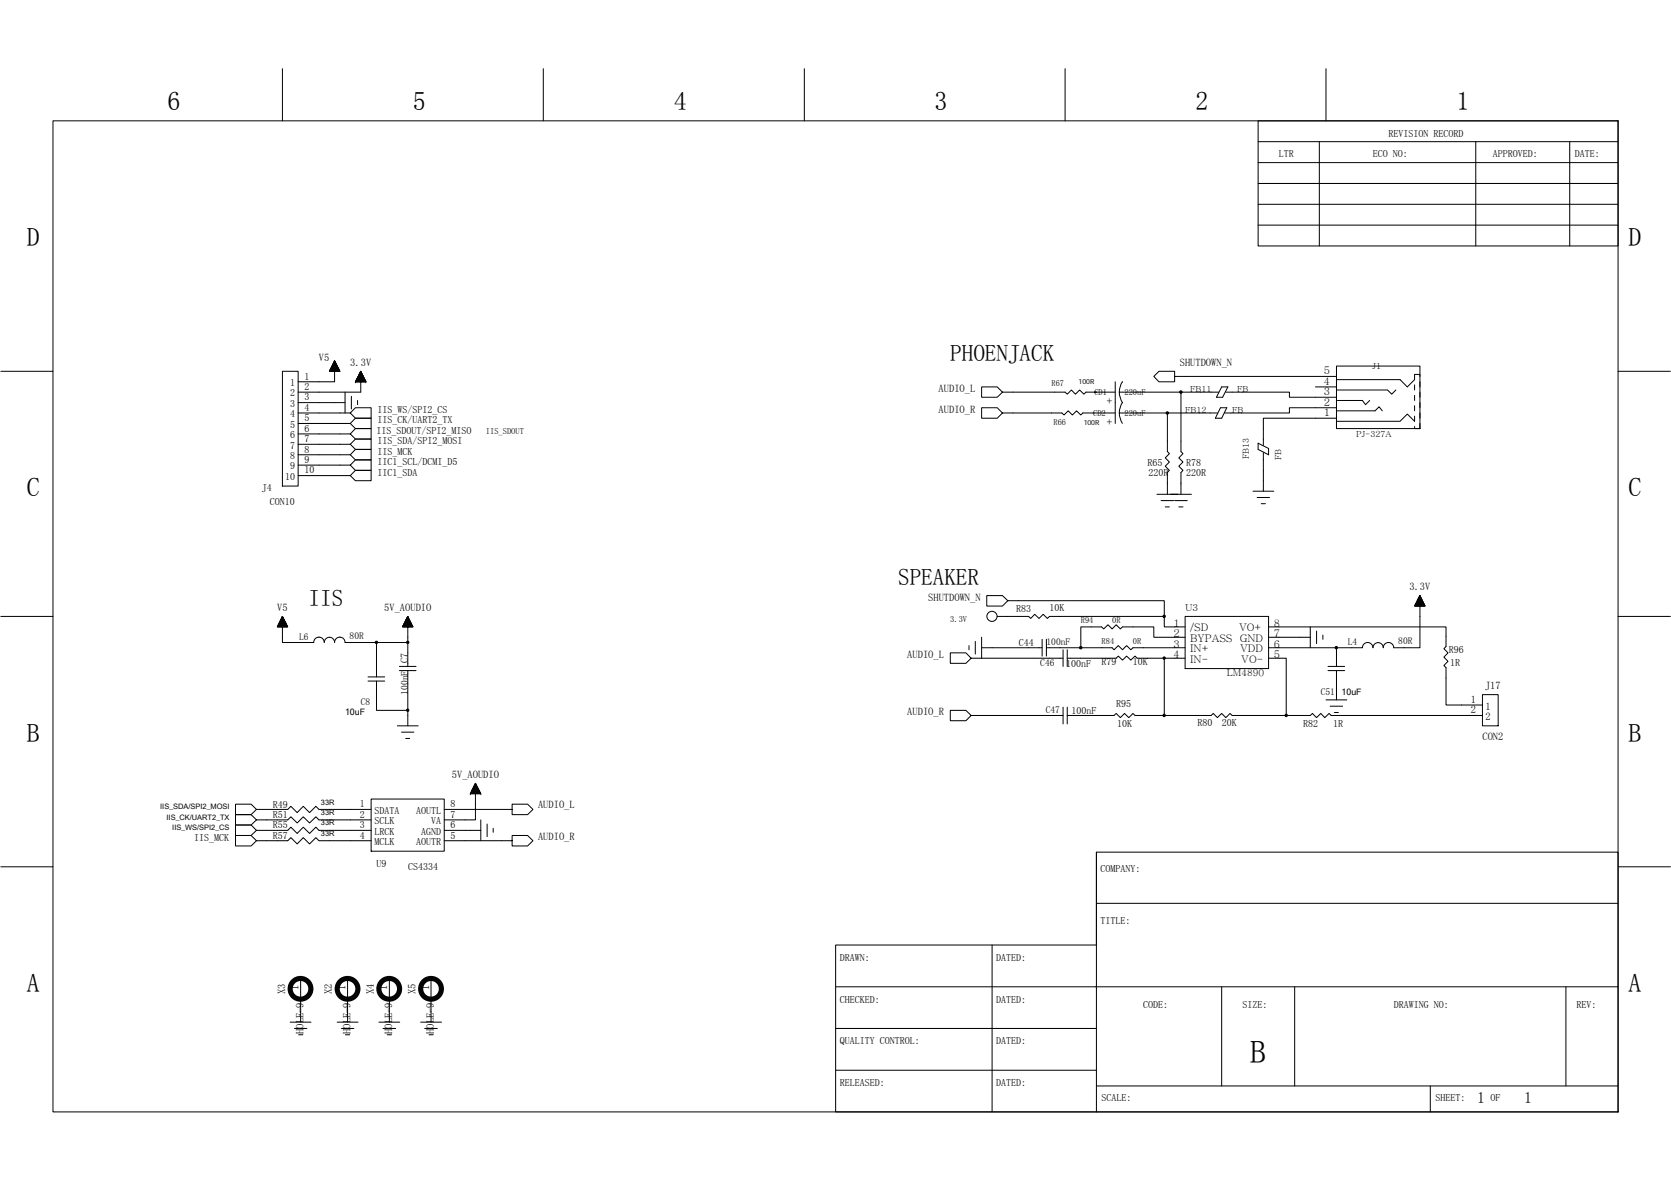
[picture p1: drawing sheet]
<svg xmlns="http://www.w3.org/2000/svg" width="297mm" height="210mm" viewBox="0 0 297 210" stroke-linecap="round" stroke-linejoin="round" font-family="sans-serif">
<g fill="none" stroke="#000" stroke-width=".18">
<path d="M50.2 12.2v9.3M96.6 12.2v9.3M143 12.2v9.3M189.3 12.2v9.3M235.7 12.2v9.3M9.4 21.5h278.2v176.2h-278.2zM223.6 21.5h64v22.2h-64zM223.6 25.2h64M223.6 28.9h64M223.6 36.3h64M223.6 32.6h64M234.5 25.2v18.5"/>
<path d="M262.3 25.2v18.5M279 25.2v18.5M223.6 40h64M.1 66h9.3M50.2 66h2.8v20.4h-2.8zM58.6 65.9v.1h1.8M58.6 65.9l1.8 .1M58.6 65.9h1.7M58.7 65.7v.3M58.7 65.8h1.6v.2M58.7 65.7h1.6M58.7 66v-.4h1.5v.4"/>
<path d="M58.8 65.6h1.4M58.8 65.5v.5M58.8 65.5h1.4v.5M58.9 65.4h1.2M58.9 65.3v.7M58.9 65.3h1.2v.7M58.9 65.3h1.1M59 65.2h1v.8M59.1 65h.8v1M59.1 64.8v1.2M59.1 64.9h.8v1.1M59.2 64.8h.6"/>
<path d="M59.2 64.7v1.3M59.2 64.7h.6v1.3M59.2 64.7h.6M59.3 64.5v1.5M59.3 64.6h.4v1.4M59.3 64.5h.4M59.3 64.4v1.6M59.3 64.5h.3v1.5M59.4 64.4h.2M59.4 64.2v1.8M59.4 64.3h.2v1.7M59.5 64.2h.1"/>
<path d="M59.5 64.2v1.8M59.5 64.2l.9 1.8h-1.8l.9-1.8v3.7h-6.5M59.9 65h-.8v1M60 65.1h-1v.9M61.3 69.7v3.7M61.3 71.6h-8.3M62.3 73.4l.9-.9h2.8v1.9h-2.8l-.9-1h-9.3M62.3 75.3l.9-.9h2.8v1.8h-2.8l-.9-.9h-9.3M62.3 77.2l.9-1h2.8v1.9h-2.8l-.9-.9h-9.3M62.3 79l.9-.9h2.8v1.8h-2.8l-.9-.9h-9.3M62.5 70.5v2.2M63.2 67.9h.1"/>
<path d="M63.2 67.9h1.8M63.2 67.8h1.8M63.3 67.7v.2M63.3 67.7h1.7v.2M63.3 67.6h1.6M63.3 67.9v-.3h1.6v.3M63.4 67.5h1.5M63.4 67.9v-.5h1.4v.5M63.5 67.3h1.3M63.5 67.2v.7M63.5 67.3h1.3v.6M63.5 67.2h1.2"/>
<path d="M63.6 67.1v.8M63.6 71.2v.7M63.6 67.1h1.1v.8M63.6 67.1h1M63.6 66.9v1M63.6 67h1v.9M63.7 66.9h.9M63.7 66.8v1.1M63.7 66.8h.8v1.1M63.8 66.8h.7M63.8 66.6v1.3M63.8 66.7h.6v1.2"/>
<path d="M63.8 66.6h.6M63.9 66.4v1.5M63.9 66.5h.5v1.4M63.9 66.4h.5M63.9 66.3v1.6M63.9 66.4h.4v1.5M64 66.3h.3M64 66.2h.2v1.7M64.1 66.1l.1 1.8M64.1 66v1.9M64.1 66h.1M64.1 66l.9 1.9h-1.8l.9-1.9v3.7h-11.1"/>
<path d="M64.2 66.1h-.2v1.8M65 67.9h.1M198.2 73.4h-5.7l-.4 .4-.7-.8-.8 .8-.7-.8-.8 .8-.3-.4h-10.6l-.9 1h-2.8v-1.9h2.8l.9 .9M198.2 69.7h-5.2l-.3 .4-.8-.8-.7 .8-.7-.8-.8 .8-.4-.4h-11.1l-.9 .9h-2.8v-1.8h2.8l.9 .9M198.2 67.9v7.4M199.5 67.9l-.3 .7-.2 1.1M199.5 71.6l-.3 .7-.2 1.1M207.5 73.4h-8.5l.1 .8 .4 1.1M209.9 69.7h-10.9l.1 .8 .4 1.1M216.4 73.4h-8.9v6.9l.4 .4-.8 .7 .8 .7-.8 .8 .8 .7-.4 .4v3.9M216.6 69.7h-6.7v10.6l.4 .4-.8 .7 .8 .7-.8 .8 .8 .7-.4 .4v3.9M217 72.5h1.1l-.9 1.9h-1.2z"/>
<path d="M217.2 68.8h1.1l-1 1.8h-1.1zM217.9 69.7h11.3v.9h8.4M223.6 78.8l1.9 .9v1.2l-1.9-1zM233.8 68.8h3.8M237.6 65.1h14.8v11.1h-14.8zM237.6 69.3h9.1l.7 .8 .7-.8M237.6 73h6.8l.7-.7 .6 .7M237.6 66.9h-28.8v-.9h-2.8l-.9 .9 .9 1h2.8v-1M237.6 72.5h-8.4v.9h-11.5M237.6 74.4h-13v4.8M237.7 71.2h4.5l.5 .7 .8-.7M251.5 74v.9l-1.3-1.3-1.3 1.3h-11.3"/>
<path d="M251.5 75.8v.4h.9M251.5 68.4v.9M251.5 70.3v.9M251.5 72.1v.9M252.4 66.9v-.3h-.9v.9l-1.3 1.3-1.3-1.3h-11.3M252.4 67.9v.9M252.4 69.7v.9M252.4 71.6v.9M252.4 73.4v1M252.4 75.3v.9M287.6 66h9.3M62.3 80.9l.9-1h2.8v1.9h-2.8l-.9-.9h-9.3"/>
<path d="M62.3 82.7l.9-.9h2.8v1.8h-2.8l-.9-.9h-9.3M62.3 84.6l.9-1h2.8v1.9h-2.8l-.9-.9h-9.3M206.4 89h2.2M207.1 90.1h.8M208.8 89h2.2M209.5 90.1h.8M211.8 87.9h-6.1M222.7 87.3h3.7M223.5 88.5h2.2M224.2 89.6h.7M224.6 80.5v6.8M.1 109.6h9.3"/>
<path d="M49.3 111.4h1.8M49.3 111.3v.2M49.4 111.3h1.7M49.4 111.3h1.6v.2M49.4 111.2v.3M49.4 111.2h1.6M49.5 111.1h1.4M49.5 111.1v.4M49.5 111h1.4M49.6 110.8h1.2M49.7 110.6v.9M49.7 110.7h1"/>
<path d="M49.7 110.6h1M49.8 110.4v1.1M49.8 110.5h.9M49.8 110.4h.8M49.8 110.3v1.2M49.8 110.4h.8v1.1M49.9 110.3h.6M49.9 110.1v1.4M49.9 110.2h.6M50 110.2h.5M50 110v1.5M50 110.1h.4"/>
<path d="M50 110h.4M50.1 109.8v1.7M50.1 109.9h.3M50.1 109.9h.2l.1 1.6M50.1 109.8h.2M50.1 109.7v1.8M50.2 109.7h.1M50.2 111.5v-1.9l1 1.9h-1.9l.9-1.9v4.6h5.6M50.2 109.6h.1M50.3 109.7v1.8M50.4 110v1.5M50.5 110.2v1.3"/>
<path d="M50.7 110.5v1M50.7 110.6v.9M50.8 110.7h-1.1l-.1 .8M50.8 110.8v.7M50.8 110.9h-1.2l-.1 .6M50.9 110.9v.6M50.9 111.1v.4M51.1 111.4v.1M56.7 113.3a.93 .93 0 0 1 .9 .9M56.7 113.3a.86 .86 0 0 0-.9 .9M57.7 114.2a.91 .91 0 0 1 .9-.9 .91 .91 0 0 1 .9 .9M60.4 113.3a.93 .93 0 0 1 .9 .9h5.6v6.2"/>
<path d="M60.4 113.3a.87 .87 0 0 0-.9 .9M66.9 114.2h5.6M71 118.5h3M71 119.2h3M71.6 111.3v.2M71.6 111.4h1.8M71.6 111.3h1.7M71.6 111.2v.3M71.6 111.3h1.7v.2M71.7 111.2h1.6M71.7 111.1v.4M71.7 111.1h1.5"/>
<path d="M71.8 111.1h1.4M71.8 110.9v.6M71.8 111h1.3M71.9 110.9h1.2M71.9 110.7v.8M71.9 110.8h1.2M71.9 110.7h1.1M71.9 110.6v.9M72 110.6h1M72 110.4v1.1M72 110.5h.9M72.1 110.4h.8"/>
<path d="M72.1 110.3v1.2M72.1 110.4h.7v1.1M72.1 110.3h.7M72.2 110.1v1.4M72.2 110.2h.6M72.2 110.2h.5M72.3 110v1.5M72.3 110.1h.4M72.3 110h.4M72.3 109.8v1.7M72.3 109.9h.3M72.4 109.9h.2"/>
<path d="M72.4 109.7v1.8M72.4 109.8h.2M72.4 109.7h.1M72.5 111.5v-1.9l.9 1.9h-1.9l1-1.9v8.9M72.5 109.6h.1M72.5 119.2v9.9M72.6 109.7v1.8M72.6 109.9v1.6M72.7 110v1.5M72.8 110.2v1.3M72.9 110.5v1M73 110.6v.9"/>
<path d="M73.1 110.8v.7M73.1 110.9v.6M73.2 111.1v.4M73.4 111.4v.1M172.3 114.8v.7M173.4 114v2.3M174.5 113.3v3.7h-1.9l-.9 .9h-2.8v-1.8h2.8l.9 .9M174.5 117h14.5M177.3 109.6h5.6l.3 .4 .7-.8 .8 .8 .7-.8 .8 .8 .4-.4h20.4M179.2 106.8l-1-.9h-2.8v1.9h2.8l1-1h27.8v2.8M185.2 115.2h-10.7M185.2 113.7v2.9"/>
<path d="M186 113.7v2.9M189 115.5v3M189.7 117h8.7l.4-.4 .7 .8 .8-.8 .7 .8 .8-.8 .3 .4h4.9v10.2M189.7 115.5v3M192.1 115.2h5.6l.3 .3 .8-.7 .7 .7 .8-.7 .7 .7 .4-.3h9.3M207 117h3.7M207 109.6v1.9h3.7M210.7 113.3h-5.6v-1.8h-5.6l-.3 .3-.8-.7-.7 .7-.7-.7-.8 .7-.4-.3h-3.7v3.7h-6.1M210.7 109.6h14.8v9.3h-14.8zM225.5 111.5h31.5v3.5l-.3 .3 .7 .8-.7 .7 .7 .8-.7 .7 .3 .4v6.6h6.5M225.5 115.2h12.1v3.3M225.5 117h3.1v10.2"/>
<path d="M225.5 113.3h7.4M232.9 111.5v3.7M234 112.2v2.2M235.2 112.9v.8M236.1 118.5h2.9M236.1 119.2h2.9M237.6 119.2v5.2M251.5 107.7l1.8 .1M251.6 107.5v.3M251.6 107.5h1.6v.3M251.6 107.5h1.6M251.7 107.3v.5"/>
<path d="M251.7 107.4h1.4M251.7 107.3h1.4M251.7 107.2v.6M251.8 107.2h1.2l.1 .6M251.8 107v.8M251.8 107.1h1.2M251.8 107h1.2M251.9 106.9v.9M251.9 107h1M251.9 106.9h1M251.9 106.7v1.1M251.9 106.8h1v1"/>
<path d="M252 106.7h.8M252 106.6v1.2M252 106.7h.8v1.1M252.1 106.6h.6M252.1 106.4v1.4M252.1 106.5h.6M252.2 106.4h.5M252.2 106.3v1.5M252.2 106.4h.4M252.2 106.3h.4v1.5M252.2 106.1v1.7M252.2 106.2h.4"/>
<path d="M252.3 106.2h.2M252.3 106v1.8M252.3 106.1h.2M252.4 106h.1M252.4 105.9v1.9M252.4 105.9h.1M252.4 105.9l.9 1.9h-1.8l.9-1.9v9.3h-4.6a.93 .93 0 0 0-1-.9 .93 .93 0 0 0-.9 .9 .92 .92 0 0 0-.9-.9 .92 .92 0 0 0-1 .9 .94 .94 0 0 0-.7-.9 .94 .94 0 0 0-1 .5l-.1 .4h-4.6M252.5 106v1.8M252.6 106.2v1.6M252.7 106.5v1.3M252.9 106.9v.9M253 107.1v.7"/>
<path d="M253.1 107.4v.4M253.3 107.6h-1.8v.2M287.6 109.6h9.3M65.4 120.4h3M65.4 121.1h3M66.9 121.1v5.2h5.6M70.6 129.1h3.7M71.4 130.2h2.2M72.1 131.3h.7M84.2 139.8v1.3M84.2 140h.7M84.2 139.9h.6"/>
<path d="M84.3 139.7v1.4M84.3 139.8h.5M84.3 139.8h.4M84.3 139.7h.4v1.4M84.4 139.4v1.7M84.4 139.5h.2M84.5 139.4h.1M84.5 139.3v1.8M84.5 139.3h.1M84.5 139.3l1 1.8h-1.9l.9-1.8v6.5h-5.5M84.6 139.3v1.8M84.6 139.5v1.6"/>
<path d="M84.7 139.6h-.3l-.1 1.5M84.9 139.9v1.2M172.6 127.2l-.9-.9h-2.8v1.8h2.8l.9-.9h1.9M174.5 127.2h14.5M189 125.7v3M189.7 127.2h8.3l.4-.3 .8 .7 .7-.7 .8 .7 .7-.7 .4 .3h13.5l.4-.3 .7 .7 .8-.7 .7 .7 .7-.7 .4 .3h13.9l.4-.3 .7 .7 .8-.7 .7 .7 .8-.7 .3 .3h26.9M189.7 125.7v3M235.7 124.4h3.7M236.4 125.6h2.3M237.2 126.7h.7M263.5 123.5h2.8v5.6h-2.8zM.1 154.1h9.3"/>
<path d="M45.6 143.9l-1-.9h-2.7v1.8h2.7l1-.9h5.6l.5-.5 1.1 1.1 1.1-1.1 1.1 1.1 1.2-1.1 .5 .5h9.3M45.6 145.8l-1-1h-2.7v1.9h2.7l1-.9h5.6l.5-.6 1.1 1.1 1.1-1.1 1.1 1.1 1.2-1.1 .5 .6h9.3M45.6 147.6l-1-.9h-2.7v1.8h2.7l1-.9h5.6l.5-.5 1.1 1.1 1.1-1.1 1.1 1.1 1.2-1.1 .5 .5h9.3M45.6 149.5l-1-1h-2.7v1.9h2.7l1-.9h5.6l.5-.6 1.1 1.2 1.1-1.2 1.1 1.2 1.2-1.2 .5 .6h9.3M66 142.1h13v9.2h-13zM79 143.9h12v-.9h2.8l.9 .9-.9 .9h-2.8v-.9M79 149.5h12v-1h2.8l.9 1-.9 .9h-2.8v-.9M79 147.6h6.5M83.6 141.1h.1M83.6 141.1h1.8M83.7 140.9v.2M83.7 141h1.7"/>
<path d="M83.7 140.9h1.6M83.8 140.8v.3M83.8 140.9h1.5M83.8 140.8h1.5M83.8 140.7v.4M83.8 140.7h1.4v.4M83.9 140.7h1.3M83.9 140.5v.6M83.9 140.6h1.3v.5M83.9 140.5h1.2M84 140.3v.8M84 140.4h1.1"/>
<path d="M84 140.3h1.1M84 140.2v.9M84 140.3h1M84.1 140.2h.9M84.1 140v1.1M84.1 140.1h.8M84.2 140.1h.7M84.9 140.1v1M85 140.2v.9M85.1 140.4v.7M85.3 140.8v.3M85.4 141v.1"/>
<path d="M85.5 141.1h.1M85.5 145.8v3.7M86.6 146.5v2.3M87.7 147.3v.7M194.9 151.5v46.2M287.7 154.1h9.2M53.4 174v7.7M61.8 174v7.7M69.2 174v7.7M76.6 174v7.7M148.5 168h46.4v-16.5h92.7v46.2h-139.1zM176.4 168v29.7"/>
<path d="M194.9 160.6h92.7M217.2 175.5v17.6M230.1 175.5v17.6M278.4 175.5v17.6M287.6 175.5h-139.1M51.6 181.7h3.7M52.3 182.9h2.2M53.1 184h.7M59.9 181.7h3.7M60.7 182.9h2.2M61.4 184h.8M67.3 181.7h3.8"/>
<path d="M68.1 182.9h2.2M68.8 184h.8M74.8 181.7h3.7M75.5 182.9h2.2M76.3 184h.7M148.5 190.3h46.4M148.5 182.9h46.4M194.9 193.1h92.7M254.3 193.1v4.6"/>
<circle cx="176.3" cy="109.6" r=".9"/>
</g>
<g fill="none" stroke="#000" stroke-width=".91">
<circle cx="53.4" cy="175.8" r="1.84"/>
<circle cx="61.8" cy="175.8" r="1.84"/>
<circle cx="69.2" cy="175.8" r="1.84"/>
<circle cx="76.6" cy="175.8" r="1.84"/>
</g>
<g fill="#000" stroke="#000" stroke-width=".18">
<path d="M207.3 73.3h.4v.3h-.4z" fill-rule="evenodd"/>
<path d="M66.8 114.1h.3v.3h-.3z" fill-rule="evenodd"/>
<path d="M206.8 109.4h.3v.3h-.3z" fill-rule="evenodd"/>
<path d="M237.4 115h.3v.3h-.3z" fill-rule="evenodd"/>
<path d="M206.8 127h.3v.4h-.3z" fill-rule="evenodd"/>
<path d="M228.5 127h.3v.4h-.3z" fill-rule="evenodd"/>
<circle cx="209.9" cy="69.7" r=".22"/>
<circle cx="72.5" cy="114.2" r=".21"/>
<circle cx="192.1" cy="115.2" r=".22"/>
<circle cx="206.9" cy="117" r=".21"/>
<circle cx="72.5" cy="126.3" r=".21"/>
</g>
<text font-size="5.7" x="222.2" y="189">B</text>
<g font-size="4.6">
<text x="29.8" y="19.6">6</text>
<text x="73.4" y="19.6">5</text>
<text x="119.8" y="19.6">4</text>
<text x="166.1" y="19.6">3</text>
<text x="212.5" y="19.6">2</text>
<text x="258.9" y="19.6">1</text>
<text x="4.8" y="43.7">D</text>
<text x="289.5" y="43.7">D</text>
<text x="4.8" y="88.3">C</text>
<text x="289.5" y="88.3">C</text>
<text x="4.8" y="131.8">B</text>
<text x="289.5" y="131.8">B</text>
<text x="4.8" y="176.4">A</text>
<text x="289.5" y="176.4">A</text>
</g>
<g font-size="4.1">
<text x="168.9" y="64.2">PHOENJACK</text>
<text x="54.9" y="107.8">IIS</text>
<text x="159.7" y="104">SPEAKER</text>
</g>
<g font-size="2.8">
<text x="262.6" y="196.1">1</text>
<text x="271" y="196.1">1</text>
</g>
<g font-size="1.9">
<text x="56.7" y="64.2">V5</text>
<text x="62.3" y="65.1">3.3V</text>
<text x="209.7" y="65.1">SHUTDOWN_N</text>
<text x="166.9" y="69.7">AUDIO_L</text>
<text x="235.3" y="66.6">5</text>
<text x="235.3" y="68.4">4</text>
<text x="235.3" y="70.3">3</text>
<text x="166.9" y="73.4">AUDIO_R</text>
<text x="235.3" y="72.1">2</text>
<text x="235.3" y="74">1</text>
<text x="165" y="106.8">SHUTDOWN_N</text>
<text x="250.5" y="105">3.3V</text>
<text x="49.3" y="108.7">V5</text>
<text x="68.3" y="108.7">5V_AOUDIO</text>
<text x="208.6" y="111.5">1</text>
<text x="208.6" y="113.3">2</text>
<text x="211.6" y="112.3">/SD</text>
<text x="220.3" y="112.3">VO+</text>
<text x="226.4" y="113.3">7</text>
<text x="226.4" y="111.5">8</text>
<text x="161.3" y="117">AUDIO_L</text>
<text x="208.6" y="115.2">3</text>
<text x="208.6" y="117">4</text>
<text x="211.6" y="114.1">BYPASS GND</text>
<text x="211.6" y="116">IN+</text>
<text x="211.6" y="117.8">IN-</text>
<text x="220.4" y="116">VDD</text>
<text x="220.6" y="117.8">VO-</text>
<text x="226.4" y="117">5</text>
<text x="226.4" y="115.2">6</text>
<text x="261.5" y="125">1</text>
<text x="264" y="122.6">J17</text>
<text x="161.3" y="127.2">AUDIO_R</text>
<text x="261.5" y="126.9">2</text>
<text x="263.5" y="131.6">CON2</text>
<text x="264.1" y="128">2</text>
<text x="264.1" y="126.2">1</text>
<text x="80.3" y="138.4">5V_AOUDIO</text>
<text x="95.6" y="143.7">AUDIO_L</text>
<text x="95.6" y="149.3">AUDIO_R</text>
<text x="50.7" y="176.8" transform="rotate(-90 50.7 176.8)">X3</text>
<text x="53.1" y="176" transform="rotate(-90 53.1 176)">1</text>
<text x="59" y="176.8" transform="rotate(-90 59 176.8)">X2</text>
<text x="61.4" y="176" transform="rotate(-90 61.4 176)">1</text>
<text x="66.4" y="176.8" transform="rotate(-90 66.4 176.8)">X4</text>
<text x="68.8" y="176" transform="rotate(-90 68.8 176)">1</text>
<text x="73.8" y="176.8" transform="rotate(-90 73.8 176.8)">X5</text>
<text x="76.3" y="176" transform="rotate(-90 76.3 176)">1</text>
<text x="54" y="183.8" transform="rotate(-90 54 183.8)">HOLE-9</text>
<text x="62.3" y="183.8" transform="rotate(-90 62.3 183.8)">HOLE-9</text>
<text x="69.7" y="183.8" transform="rotate(-90 69.7 183.8)">HOLE-9</text>
<text x="77.1" y="183.8" transform="rotate(-90 77.1 183.8)">HOLE-9</text>
</g>
<g font-size="1.8">
<text x="227.3" y="28">LTR</text>
<text x="244" y="28">ECO NO:</text>
<text x="246.8" y="24.3">REVISION RECORD</text>
<text x="265.4" y="28">APPROVED:</text>
<text x="280" y="28">DATE:</text>
<text x="51.6" y="70.5">2</text>
<text x="51.6" y="68.6">1</text>
<text x="54.1" y="71.2">3</text>
<text x="54.1" y="69.3">2</text>
<text x="54.1" y="67.5">1</text>
<text x="197.9" y="71.8" transform="rotate(-90 197.9 71.8)">+</text>
<text x="51.6" y="77.9">6</text>
<text x="51.6" y="76.1">5</text>
<text x="51.6" y="74.2">4</text>
<text x="51.6" y="72.3">3</text>
<text x="54.1" y="76.8">6</text>
<text x="54.1" y="74.9">5</text>
<text x="54.1" y="73">4</text>
<text x="66.9" y="77.2">IIS_SDOUT/SPI2_MISO</text>
<text x="67.1" y="73.4">IIS_WS/SPI2_CS</text>
<text x="67.1" y="75.3">IIS_CK/UART2_TX</text>
<text x="197.9" y="75.5" transform="rotate(-90 197.9 75.5)">+</text>
<text x="51.6" y="83.5">9</text>
<text x="51.6" y="81.6">8</text>
<text x="51.6" y="79.8">7</text>
<text x="54.1" y="82.3">9</text>
<text x="54.1" y="80.5">8</text>
<text x="54.1" y="78.6">7</text>
<text x="67.1" y="79">IIS_SDA/SPI2_MOSI</text>
<text x="67.1" y="80.9">IIS_MCK</text>
<text x="67.1" y="82.7">IIC1_SCL/DCMI_D5</text>
<text x="204" y="82.9">R65</text>
<text x="210.8" y="82.9">R78</text>
<text x="46.5" y="87.3">J4</text>
<text x="48" y="89.8">CON10</text>
<text x="50.7" y="85.3">10</text>
<text x="54.1" y="84.2">10</text>
<text x="67.1" y="84.6">IIC1_SDA</text>
<text x="204.2" y="84.6">220R</text>
<text x="210.8" y="84.6">220R</text>
<text x="180.6" y="108.8">R83</text>
<text x="186.6" y="108.7">10K</text>
<text x="72.5" y="117.9" transform="rotate(-90 72.5 117.9)">C7</text>
<text x="181.1" y="114.8">C44</text>
<text x="189.5" y="118.6">100nF</text>
<text x="195.8" y="118.3">R79</text>
<text x="201.4" y="118.3">10K</text>
<text x="257.6" y="116.1">R96</text>
<text x="257.8" y="118.5">1R</text>
<text x="198.4" y="125.7">R95</text>
<text x="190.5" y="126.9">100nF</text>
<text x="198.6" y="129.3">10K</text>
<text x="212.9" y="129.1">R80</text>
<text x="217.2" y="129.1">20K</text>
<text x="231.6" y="129.3">R82</text>
<text x="237" y="129.3">1R</text>
<text x="48.5" y="143.6">R49</text>
<text x="64" y="143.5">1</text>
<text x="80.1" y="143.5">8</text>
<text x="34.5" y="149.5">IIS_MCK</text>
<text x="48.5" y="145.4">R51</text>
<text x="48.5" y="147.3">R55</text>
<text x="48.5" y="149.2">R57</text>
<text x="64" y="149.1">4</text>
<text x="64" y="147.3">3</text>
<text x="64" y="145.4">2</text>
<text x="66.5" y="148.4">LRCK</text>
<text x="66.5" y="146.5">SCLK</text>
<text x="66.5" y="144.7">SDATA</text>
<text x="74" y="144.7">AOUTL</text>
<text x="74.8" y="148.4">AGND</text>
<text x="76.6" y="146.5">VA</text>
<text x="80.1" y="145.4">7</text>
<text x="80.1" y="147.3">6</text>
<text x="80.1" y="149.1">5</text>
<text x="66.5" y="150.2">MCLK</text>
<text x="66.9" y="154.1">U9</text>
<text x="72.6" y="154.7">CS4334</text>
<text x="74" y="150.2">AOUTR</text>
<text x="195.6" y="155">COMPANY:</text>
<text x="195.6" y="164.3">TITLE:</text>
<text x="149.3" y="170.8">DRAWN:</text>
<text x="177.1" y="170.8">DATED:</text>
<text x="149.3" y="178.2">CHECKED:</text>
<text x="177.1" y="178.2">DATED:</text>
<text x="203.2" y="179.2">CODE:</text>
<text x="220.9" y="179.2">SIZE:</text>
<text x="247.8" y="179.2">DRAWING NO:</text>
<text x="280.2" y="179.2">REV:</text>
<text x="149.3" y="185.7">QUALITY CONTROL:</text>
<text x="177.1" y="185.7">DATED:</text>
<text x="149.3" y="193.1">RELEASED:</text>
<text x="177.1" y="193.1">DATED:</text>
<text x="195.8" y="195.8">SCALE:</text>
<text x="255.2" y="195.8">SHEET:</text>
<text x="265" y="195.8">OF</text>
</g>
<g font-size="1.7">
<text x="53.2" y="113.8">L6</text>
<text x="62.1" y="113.7">80R</text>
<text x="210.7" y="108.7">U3</text>
<text x="184.9" y="118.5">C46</text>
<text x="186" y="114.8">100nF</text>
<text x="239.6" y="114.7">L4</text>
<text x="248.6" y="114.6">80R</text>
<text x="64.1" y="125.3">C8</text>
<text x="72.5" y="123.5" transform="rotate(-90 72.5 123.5)">100nF</text>
<text x="218.1" y="120.2">LM4890</text>
<text x="234.8" y="123.5">C51</text>
<text x="185.9" y="126.8">C47</text>
</g>
<g font-size="1.6">
<text x="238.5" y="123.5">10uF</text>
<text x="61.3" y="127.2">10uF</text>
</g>
<g font-size="1.5">
<text x="244" y="65.6">J1</text>
<text x="186.9" y="68.6">R67</text>
<text x="194.5" y="70.3">CD1</text>
<text x="199.9" y="70.3">220uF</text>
<text x="211.6" y="69.7">FB11</text>
<text x="219.9" y="69.7">FB</text>
<text x="86.4" y="77.2">IIS_SDOUT</text>
<text x="187.3" y="75.6">R66</text>
<text x="194.3" y="74">CD2</text>
<text x="199.9" y="74">220uF</text>
<text x="210.7" y="73.4">FB12</text>
<text x="219" y="73.4">FB</text>
<text x="241.1" y="77.7">PJ-327A</text>
<text x="222" y="81.6" transform="rotate(-90 222 81.6)">FB13</text>
<text x="227.7" y="81.8" transform="rotate(-90 227.7 81.8)">FB</text>
<text x="168.9" y="110.5">3.3V</text>
<text x="192.1" y="110.7">R94</text>
<text x="197.7" y="110.7">0R</text>
<text x="195.8" y="114.4">R84</text>
<text x="201.4" y="114.4">0R</text>
</g>
<g font-size="1.3">
<text x="28.5" y="143.9">IIS_SDA/SPI2_MOSI</text>
<text x="57" y="143">33R</text>
<text x="29.6" y="145.8">IIS_CK/UART2_TX</text>
<text x="30.6" y="147.6">IIS_WS/SPI2_CS</text>
<text x="57" y="144.9">33R</text>
<text x="57" y="146.7">33R</text>
<text x="57" y="148.6">33R</text>
</g>
<g font-size="1.2">
<text x="191.7" y="68.3">100R</text>
<text x="192.6" y="75.5">100R</text>
</g>
</svg>
